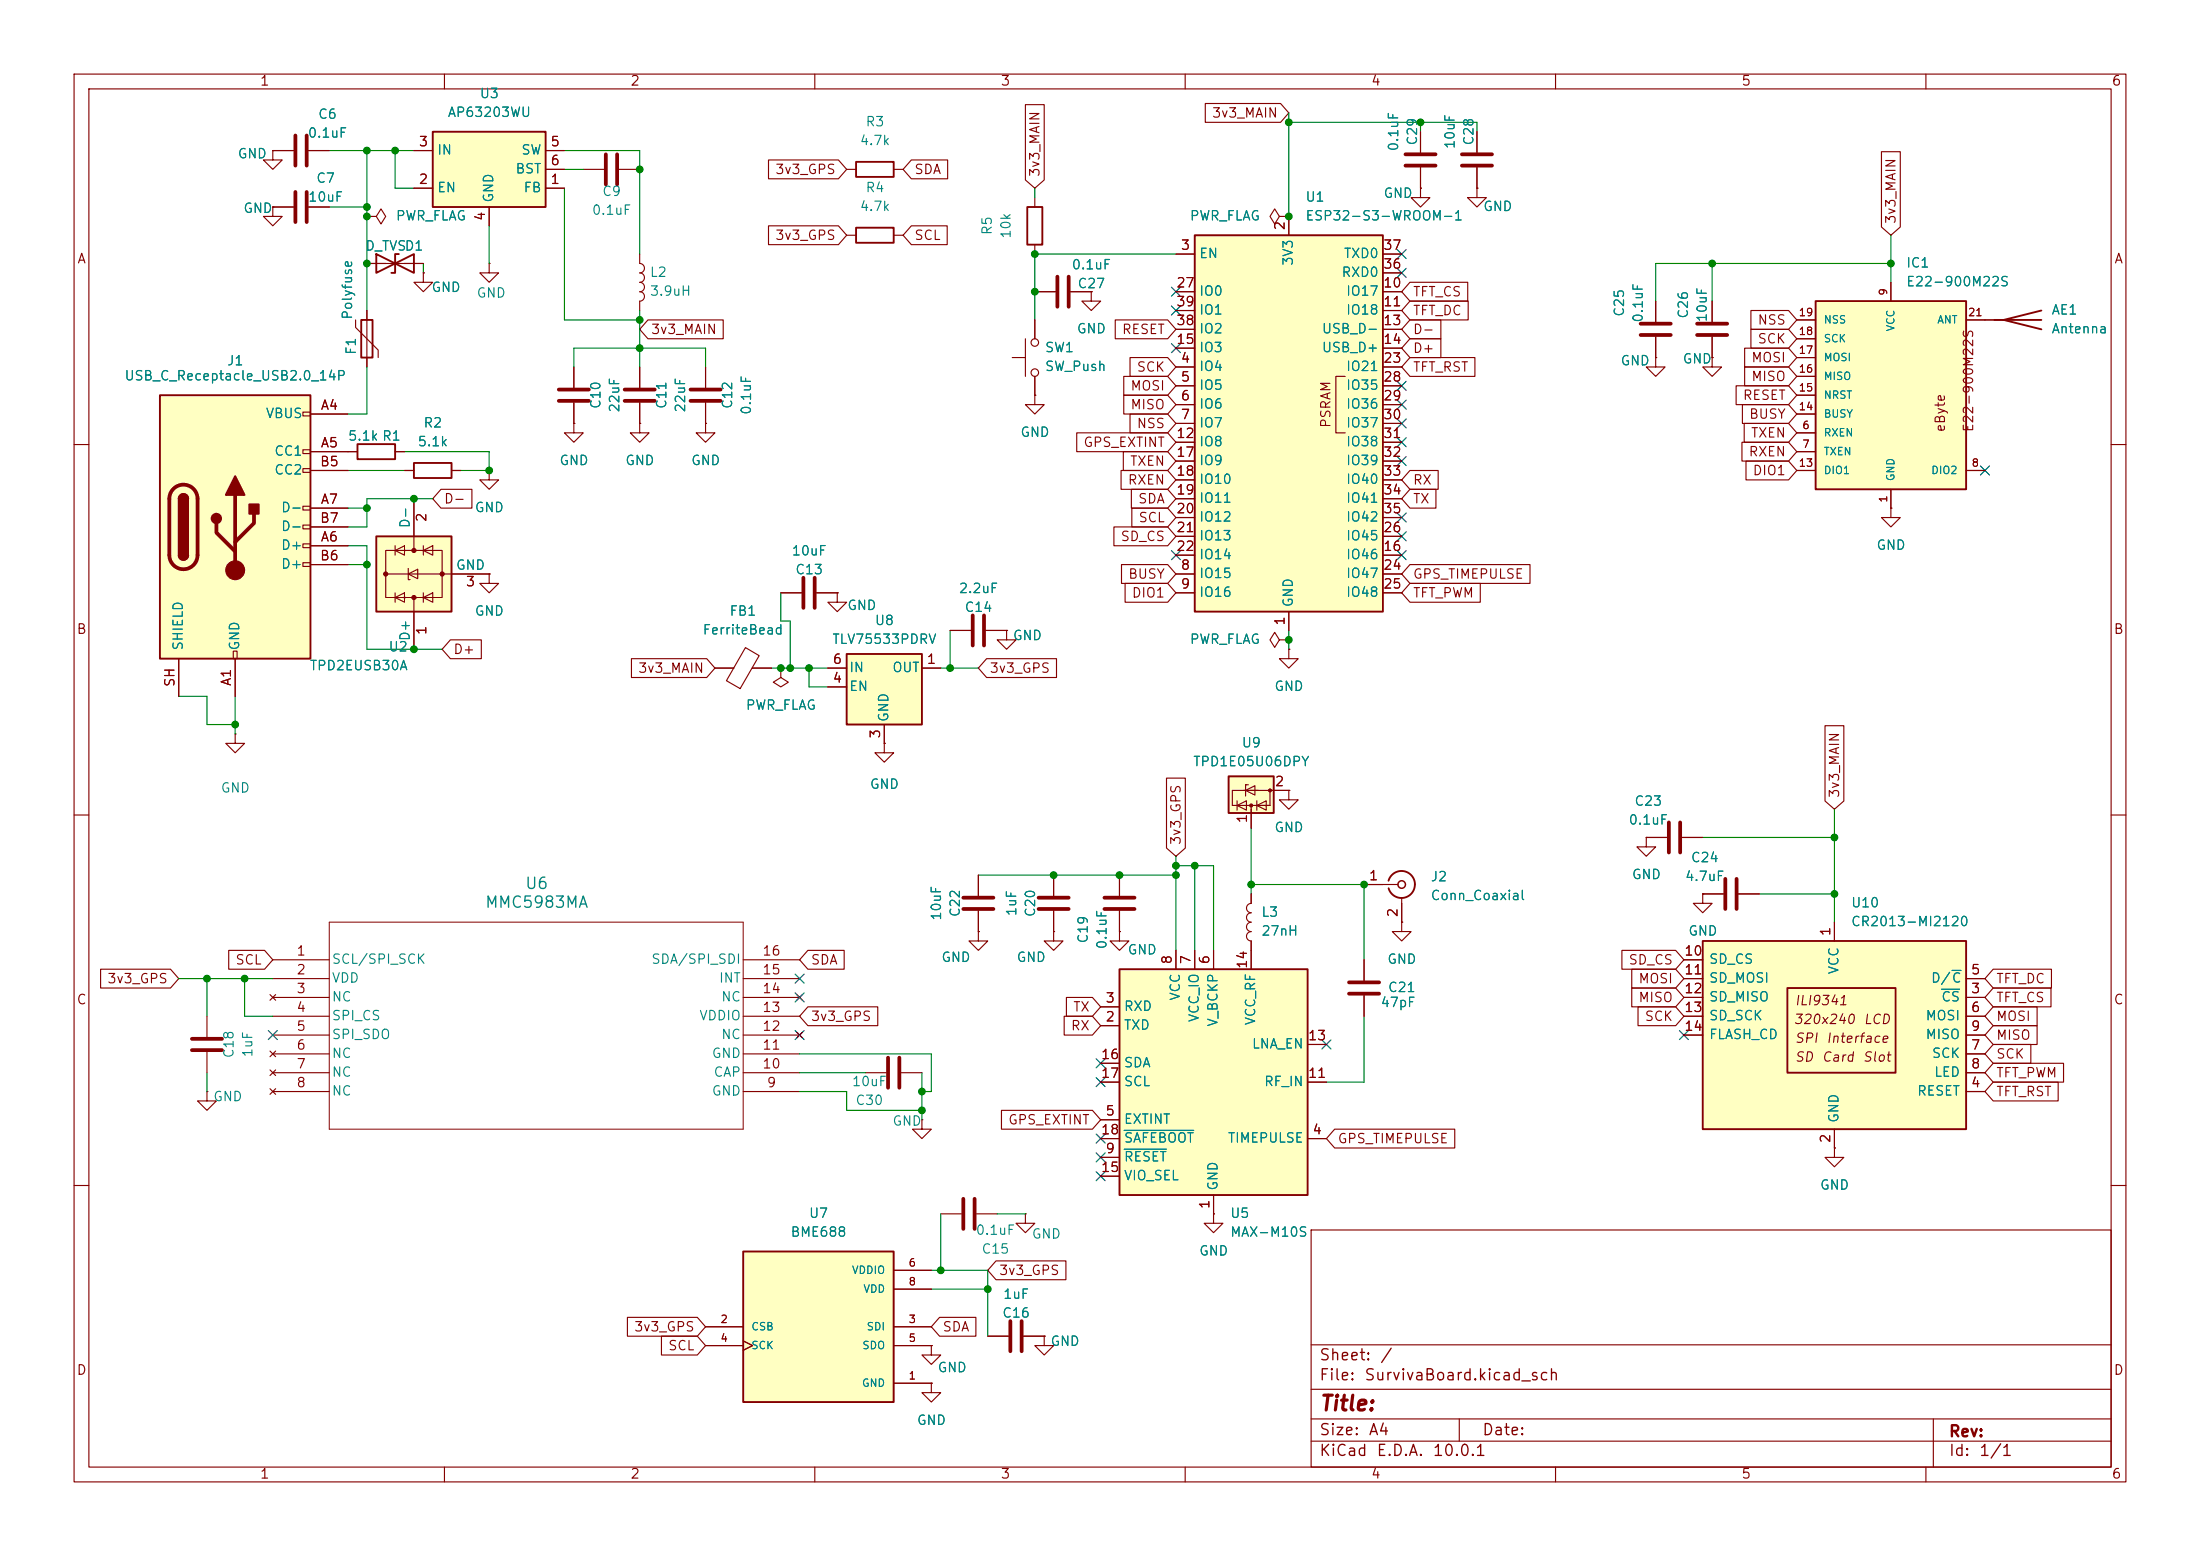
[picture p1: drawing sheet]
<svg xmlns="http://www.w3.org/2000/svg" width="297mm" height="210mm" viewBox="0 0 297 210" stroke-linecap="round" stroke-linejoin="round" font-family="sans-serif">
<g fill="none" stroke="#840000" stroke-width=".15">
<path d="M10 10h277v190h-277zM12 12h273v186h-273zM60 10v2M110 10v2M160 10v2M210 10v2M260 10v2M36.8 20.3v1.3h1.3l-1.3 1.3-1.2-1.3h1.2M36.8 20.3h.1M95.2 49.5v2.8M95.2 54.4v2.8M10 60h2"/>
<path d="M285 60h2M31.7 99.1v1.2h1.3l-1.3 1.3-1.2-1.3h1.2M31.7 99.1h.1M105.4 90.2v1.2l1 .7-1 .6-1-.6 1-.7M105.4 90.2h.1M10 110h2M285 110h2M27.9 137.2v2.8M142.2 125.7v1.3h1.3l-1.3 1.3-1.2-1.3h1.2M142.2 125.7h.1M27.9 147.3v1.3h1.3l-1.3 1.3-1.2-1.3h1.2M27.9 147.3h.1"/>
<path d="M27.9 142v2.8M10 160h2M138.4 163.8v1.3h1.3l-1.3 1.3-1.2-1.3h1.2M138.4 163.8h.1M177 166h108v32h-108zM285 160h2M60 198v2M110 198v2M160 198v2M177 194.5h108M177 191.5h108M177 187.5h108"/>
<path d="M177 181.5h108M197 191.5v3M210 198v2M260 198v2M261 191.5v6.5"/>
</g>
<path d="M93.2 54.1h4.1M93.2 52.6h4.1M25.9 141.7h4.1M25.9 140.2h4.1" fill="none" stroke="#840000" stroke-width=".51"/>
<path d="M151.1 130.8h25.4v30.5h-25.4z" fill="#ffffc2"/>
<path d="M151.1 130.8h25.4v30.5h-25.4z" fill="none" stroke="#840000" stroke-width=".25"/>
<g fill="none" stroke="#840000" stroke-width=".15">
<path d="M151.1 118.1v2.8M174 106.7v1.3h1.3l-1.3 1.2-1.3-1.2h1.3M174 106.7h.1M148.6 138.4h2.5M148.6 135.9h2.5M151.1 125.7v1.3h1.3l-1.3 1.3-1.2-1.3h1.2M151.1 125.7h.1M151.1 122.9v2.8M158.7 128.3v2.5M161.3 128.3v2.5M163.8 128.3v2.5M168.9 128.3v2.5"/>
<path d="M148.6 153.7h2.5M148.6 151.1h2.5M148.6 156.2h2.5M148.6 146.1h2.5M148.6 158.8h2.5M148.6 143.5h2.5M176.5 153.7h2.6M176.5 146.1h2.6M176.5 141h2.6M163.8 163.8v1.3h1.3l-1.3 1.3-1.2-1.3h1.2M163.8 163.8h.1M163.8 161.3v2.5"/>
</g>
<path d="M151.8 155.1h5.7M151.8 152.6h9.3" fill="none" stroke="#008484" stroke-width=".15"/>
<path d="M149.1 122.7h4.1M149.1 121.2h4.1" fill="none" stroke="#840000" stroke-width=".51"/>
<path d="M165.9 104.8h6.1v4.9h-6.1z" fill="#ffffc2"/>
<path d="M269.2 43.2h6.4M275.6 41.9l-5.1 1.3 5.1 1.3M165.9 104.8h6.1v4.9h-6.1zM187.5 118.9a1.82 1.82 0 0 1 2-1.3 1.82 1.82 0 0 1 1.5 1.8M191 119.4a1.81 1.81 0 0 1-1.5 1.8 1.81 1.81 0 0 1-2-1.3" fill="none" stroke="#840000" stroke-width=".25"/>
<g fill="none" stroke="#840000" stroke-width=".15">
<path d="M268 43.2h2.5M167 108.7l1.3-.6v1.2zM167 108.1v1.2M168.1 105.9h.1M168.1 106.7l1.3-.7v1.3zM168.1 105.9v1.5M168.1 105.9h.4M168.9 108.7v3.1M169.7 108.7l1.2-.6v1.2zM169.7 108.1v1.2M171.4 106.7v2h-5v-2h7.6M184.1 119.4h4.6"/>
<path d="M168.9 125.7a.63 .63 0 0 0-.6 .7 .63 .63 0 0 0 .6 .6v1.3M168.9 121.9a.64 .64 0 0 0-.6 .7 .64 .64 0 0 0 .6 .6 .64 .64 0 0 0-.6 .6 .64 .64 0 0 0 .6 .7 .63 .63 0 0 0-.6 .6 .63 .63 0 0 0 .6 .6M168.9 120.7v1.2M184.1 129.5v2.8M184.1 134.4v2.8M189.2 124.5v1.2h1.3l-1.3 1.3-1.2-1.3h1.2M189.2 124.5h.1M189.2 121.2v3.3"/>
</g>
<g fill="#840000" stroke="#840000" stroke-width=".15">
<circle cx="168.9" cy="108.7" r=".2"/>
<circle cx="171.4" cy="106.7" r=".2"/>
</g>
<path d="M182.1 134.1h4.1M182.1 132.6h4.1" fill="none" stroke="#840000" stroke-width=".51"/>
<circle cx="189.2" cy="119.4" r=".51" fill="none" stroke="#840000" stroke-width=".2"/>
<path d="M245.1 40.6h20.3v25.4h-20.3z" fill="#ffffc2"/>
<path d="M245.1 40.6h20.3v25.4h-20.3z" fill="none" stroke="#840000" stroke-width=".25"/>
<g fill="none" stroke="#840000" stroke-width=".15">
<path d="M199.4 17.8v2.8M199.4 25.4v1.3h1.3l-1.3 1.2-1.3-1.2h1.3M199.4 25.4h.1M199.4 22.6v2.8M255.3 38.1v2.5M223.5 48.3v1.2h1.3l-1.3 1.3-1.3-1.3h1.3M223.5 48.3h.1M223.5 40.6v2.8M223.5 45.5v2.8M231.1 48.3v1.2h1.3l-1.3 1.3-1.2-1.3h1.2M231.1 48.3h.1M231.1 40.6v2.8"/>
<path d="M231.1 45.5v2.8M242.6 58.4h2.5M242.6 55.9h2.5M242.6 53.3h2.5M242.6 50.8h2.5M242.6 48.3h2.5M242.6 45.7h2.5M242.6 43.2h2.5M265.4 43.2h2.6M242.6 61h2.5M242.6 63.5h2.5M255.3 66v2.6"/>
<path d="M265.4 63.5h2.6M36.4 134.2l.8 .8M36.8 129.5h7.6M36.8 132.1h7.6M36.8 134.6h7.6M36.8 137.2h7.6M36.8 139.7h7.6M37.2 134.2l-.8 .8M100.3 129.5h7.6M100.3 132.1h7.6M100.3 134.6h7.6M100.3 137.2h7.6"/>
<path d="M100.3 139.7h7.6M107.6 139.3l.7 .8M107.6 134.2l.7 .8M108.3 139.3l-.7 .8M108.3 134.2l-.7 .8M36.4 141.9l.8 .7M36.4 144.4l.8 .8M36.4 146.9l.8 .8M36.8 142.2h7.6M36.8 144.8h7.6M36.8 147.3h7.6M37.2 141.9l-.8 .7"/>
<path d="M37.2 144.4l-.8 .8M37.2 146.9l-.8 .8M100.3 142.2h7.6M100.3 144.8h7.6M100.3 147.3h7.6"/>
</g>
<path d="M197.4 20.8h4M197.4 22.4h4M221.5 45.2h4.1M221.5 43.7h4.1M229.1 45.2h4.1M229.1 43.7h4.1" fill="none" stroke="#840000" stroke-width=".51"/>
<path d="M44.4 124.5h55.9v27.9h-55.9z" fill="none" stroke="#840000" stroke-width=".14"/>
<path d="M229.9 127h35.5v25.4h-35.5z" fill="#ffffc2"/>
<path d="M229.9 127h35.5v25.4h-35.5zM241.3 133.4h14.6v11.4h-14.6z" fill="none" stroke="#840000" stroke-width=".25"/>
<g fill="none" stroke="#840000" stroke-width=".15">
<path d="M191.8 17.8v2.8M139.7 39.4h2.8M144.5 39.4h2.8M147.3 39.4v1.2h1.3l-1.3 1.3-1.3-1.3h1.3M147.3 39.4h.1M191.8 25.4v1.3h1.2l-1.2 1.2-1.3-1.2h1.3M191.8 25.4h.1M191.8 22.6v2.8M136.7 48.3h1.7M138.4 45.7v5.1M139.7 53.3v1.3h1.3l-1.3 1.3-1.3-1.3h1.3M139.7 53.3h.1"/>
<path d="M139.7 43.2v2.5M139.7 50.8v2.5M255.3 68.6v1.3h1.2l-1.2 1.2-1.3-1.2h1.3M255.3 68.6h.1M96.5 90.2h2.6M100.6 87.4l1.9 1.1-2.6 4.4-1.8-1zM101.5 90.2h2.6M172.7 86.4l-.6-1.1-.7 1.1 .7 1 .6-1h1.3M174 87.6v1.3h1.3l-1.3 1.3-1.3-1.3h1.3M174 87.6h.1M174 86.4h.1M222.2 113v1.3h1.3l-1.3 1.3-1.2-1.3h1.2"/>
<path d="M222.2 113h.1M222.2 113h2.8M227.1 113h2.8M227.3 134.6h2.6M227.3 132.1h2.6M227.3 137.2h2.6M227.3 139.7h2.6M227.3 129.5h2.6M229.9 120.7v1.2h1.2l-1.2 1.3-1.3-1.3h1.3M229.9 120.7h.1M229.9 120.7h2.8M234.7 120.7h2.8"/>
<path d="M247.6 124.5v2.5M265.4 134.6h2.6M265.4 132.1h2.6M265.4 137.2h2.6M265.4 139.7h2.6M116.8 144.8h2.8M121.7 144.8h2.8M124.5 151.1v1.3h1.2l-1.2 1.3-1.3-1.3h1.3M124.5 151.1h.1M247.6 154.9v1.3h1.3l-1.3 1.3-1.2-1.3h1.2M247.6 154.9h.1M247.6 152.4v2.5"/>
<path d="M265.4 147.3h2.6M265.4 142.2h2.6M265.4 144.8h2.6M127 163.8h2.8M131.8 163.8h2.8M133.3 180.3h2.8M138.2 180.3h2.8M141 180.3v1.3h1.2l-1.2 1.3-1.3-1.3h1.3M141 180.3h.1"/>
<circle cx="139.7" cy="50.3" r=".51"/>
<circle cx="139.7" cy="46.2" r=".51"/>
</g>
<path d="M262.1 133.5h2.4M263.5 131h1.2" fill="none" stroke="#008484" stroke-width=".15"/>
<g fill="none" stroke="#840000" stroke-width=".51">
<path d="M142.7 37.3v4.1M144.3 37.3v4.1M189.7 20.8h4.1M189.7 22.4h4.1M225.3 111v4.1M226.8 111v4.1M232.9 118.6v4.1M234.4 118.6v4.1M119.9 142.7v4.1M121.4 142.7v4.1M130 161.8v4.1M131.6 161.8v4.1"/>
<path d="M136.4 178.3v4.1M137.9 178.3v4.1"/>
</g>
<path d="M161.3 31.8h25.4v50.8h-25.4z" fill="#ffffc2"/>
<path d="M161.3 31.8h25.4v50.8h-25.4z" fill="none" stroke="#840000" stroke-width=".25"/>
<g fill="none" stroke="#840000" stroke-width=".15">
<path d="M66 35.6v1.2h1.3l-1.3 1.3-1.2-1.3h1.2M66 35.6h.1M158.7 34.3h2.6M158.7 39.4h2.6M172.7 29.2l-.6-1-.7 1 .7 1 .6-1h1.3M174 29.2h.1M174 29.2v2.6M186.7 34.3h2.5M186.7 39.4h2.5M186.7 36.8h2.5M158.7 49.5h2.6M158.7 52.1h2.6"/>
<path d="M158.7 54.6h2.6M158.7 57.2h2.6M158.7 41.9h2.6M158.7 59.7h2.6M158.7 44.5h2.6M158.7 47h2.6M181.6 50.8h-1.3v7.6h1.3M186.7 49.5h2.5M186.7 52.1h2.5M186.7 54.6h2.5M186.7 57.2h2.5M186.7 41.9h2.5"/>
<path d="M186.7 59.7h2.5M186.7 44.5h2.5M186.7 47h2.5M158.7 77.5h2.6M158.7 74.9h2.6M158.7 62.2h2.6M158.7 64.8h2.6M158.7 67.3h2.6M158.7 69.9h2.6M158.7 72.4h2.6M186.7 77.5h2.5M186.7 74.9h2.5"/>
<path d="M186.7 62.2h2.5M186.7 64.8h2.5M186.7 67.3h2.5M186.7 69.9h2.5M186.7 72.4h2.5M158.7 80h2.6M174 82.6v2.5M186.7 80h2.5M125.7 181.6v1.3h1.3l-1.3 1.3-1.2-1.3h1.2M125.7 181.6h.1M125.7 186.7v1.3h1.3l-1.3 1.2-1.2-1.2h1.2M125.7 186.7h.1"/>
</g>
<path d="M100.3 168.9h20.3v20.3h-20.3z" fill="#ffffc2"/>
<path d="M100.3 168.9h20.3v20.3h-20.3z" fill="none" stroke="#840000" stroke-width=".25"/>
<g fill="none" stroke="#840000" stroke-width=".15">
<path d="M36.8 27.9v1.3h1.3l-1.3 1.3-1.2-1.3h1.2M36.8 27.9h.1M36.8 27.9h2.8M36.8 20.3h2.8M41.7 27.9h2.7M41.7 20.3h2.7M49.5 29.2h1.3l.6-1 .7 1-.7 1-.6-1M49.5 29.2h.1M57.1 36.8v1.3h1.3l-1.3 1.3-1.2-1.3h1.2M57.1 36.8h.1M132.1 118.1v2.8M142.2 118.1v2.8"/>
<path d="M132.1 125.7v1.3h1.2l-1.2 1.3-1.3-1.3h1.3M132.1 125.7h.1M132.1 122.9v2.8M142.2 122.9v2.8M95.2 179.1h5.1M120.6 179.1h5.1M120.6 171.5h5.1M120.6 174h5.1M95.2 181.6h5.1M100.3 181l1.3 .6-1.3 .6M120.6 186.7h5.1M120.6 181.6h5.1"/>
</g>
<path d="M39.9 18.3v4.1M41.4 18.3v4.1M39.9 25.9v4.1M41.4 25.9v4.1M130 121.2h4.1M130 122.7h4.1M140.2 121.2h4.1M140.2 122.7h4.1" fill="none" stroke="#840000" stroke-width=".51"/>
<path d="M58.4 17.8h15.3v10.1h-15.3z" fill="#ffffc2"/>
<path d="M58.4 17.8h15.3v10.1h-15.3zM50.8 34.3v2.5l5.1-2.5v2.5zM53.8 34.3h-.5v2.5h-.5M48.8 43.2h1.5v5.1h-1.5z" fill="none" stroke="#840000" stroke-width=".25"/>
<path d="M49.5 35.6h7.6M55.9 25.4h2.5M55.9 20.3h2.5M66 27.9v2.6M73.7 25.4h2.5M73.7 20.3h2.5M73.7 22.9h2.5M48 43.2v1l3.1 3v1.1M49.5 41.9v7.6M66 63.5v1.3h1.3l-1.3 1.2-1.2-1.2h1.2M66 63.5h.1" fill="none" stroke="#840000" stroke-width=".15"/>
<path d="M50.8 72.4h10.2v10.2h-10.2z" fill="#ffffc2"/>
<path d="M48.3 59.9h5v2.1h-5zM50.8 72.4h10.2v10.2h-10.2z" fill="none" stroke="#840000" stroke-width=".25"/>
<g fill="none" stroke="#840000" stroke-width=".15">
<path d="M47 61h1.3M52.1 74.3h7.6v6.3h-7.6zM52.1 77.5h13.9M53.3 74.3l1.3-.6v1.2zM53.3 73.7v1.2M53.3 61h1.3M55.1 77.5l1.3-.7v1.3zM55.1 76.7v1.5h.3M55.9 67.3v7M57.1 74.3l1.3-.6v1.2zM57.1 73.7v1.2M66 77.5v1.2h1.3l-1.3 1.3-1.2-1.3h1.2"/>
<path d="M66 77.5h.1M53.3 80.6l1.3-.6v1.3zM53.3 80v1.3M55.9 80.6v7M57.1 80.6l1.3-.6v1.3zM57.1 80v1.3"/>
</g>
<g fill="#840000" stroke="#840000" stroke-width=".15">
<circle cx="55.9" cy="80.6" r=".28"/>
<circle cx="52.1" cy="77.5" r=".28"/>
<circle cx="59.7" cy="77.5" r=".28"/>
<circle cx="55.9" cy="74.3" r=".28"/>
</g>
<path d="M21.6 53.3h20.3v35.6h-20.3z" fill="#ffffc2"/>
<g fill="none" stroke="#840000" stroke-width=".15">
<path d="M40.9 55.6h1v.5h-1zM41.9 55.9h5.1M77.5 57.2v1.2h1.2l-1.2 1.3-1.3-1.3h1.3M77.5 57.2h.1M86.4 57.2v1.2h1.2l-1.2 1.3-1.3-1.3h1.3M86.4 57.2h.1M86.4 49.5v2.8M86.4 54.4v2.8M95.2 57.2v1.2h1.3l-1.3 1.3-1.2-1.3h1.2M95.2 57.2h.1M40.9 60.7h1v.5h-1zM40.9 63.2h1v.6h-1z"/>
<path d="M40.9 68.3h1v.5h-1zM40.9 70.9h1v.5h-1zM40.9 73.4h1v.5h-1zM40.9 75.9h1v.6h-1zM41.9 61h5.1M41.9 73.7h5.1M41.9 68.6h5.1M41.9 63.5h5.1M41.9 76.2h5.1M41.9 71.1h5.1M54.6 63.5h1.3M61 63.5h1.2"/>
<path d="M24.1 88.9v5.1M31.5 87.9h.5v1h-.5zM31.7 88.9v5.1M105.4 80h2.8M110.2 80h2.8M128.3 85.1h2.8M133.1 85.1h2.8M135.9 85.1v1.3h1.3l-1.3 1.2-1.3-1.2h1.3M135.9 85.1h.1M119.4 100.3v1.3h1.2l-1.2 1.3-1.3-1.3h1.3M119.4 100.3h.1"/>
</g>
<path d="M21.6 53.3h20.3v35.6h-20.3zM24.1 67.3a.64 .64 0 0 1 .7-.6 .64 .64 0 0 1 .6 .6M24.1 74.9a.64 .64 0 0 0 .7 .7 .64 .64 0 0 0 .6-.7M55.9 62.5h5.1v2h-5.1z" fill="none" stroke="#840000" stroke-width=".25"/>
<path d="M84.3 54.1h4.1M84.3 52.6h4.1M23.4 66a1.9 1.9 0 0 1 2.1-.4 1.9 1.9 0 0 1 1.2 1.7v7.6a1.91 1.91 0 0 1-1.9 1.9 1.91 1.91 0 0 1-1.9-1.9v-7.6a1.9 1.9 0 0 1 .5-1.3zM29.2 70.6v1.3l2.5 2.5M31.7 66.8v10.2M34.3 69.3v1.3l-2.6 2.6M108.5 78v4M110 78v4M131.3 83.1v4M132.8 83.1v4" fill="none" stroke="#840000" stroke-width=".51"/>
<g fill="#840000" stroke="#840000" stroke-width=".25">
<path d="M24.1 67.3h1.3v7.6h-1.3z"/>
<path d="M24.3 66.9a.64 .64 0 0 1 .7-.2 .64 .64 0 0 1 .4 .6h-1.3z"/>
<path d="M24.1 74.9h1.3a.64 .64 0 0 1-.6 .7 .64 .64 0 0 1-.7-.7z"/>
<path d="M31.7 64.3l1.3 2.5h-2.5z"/>
<path d="M33.7 68.1h1.2v1.2h-1.2z"/>
<circle cx="29.2" cy="70" r=".63"/>
</g>
<circle cx="31.7" cy="77" r="1.27" fill="#840000" stroke="#840000" stroke-width=".15"/>
<path d="M114.3 88.3h10.2v9.5h-10.2z" fill="#ffffc2"/>
<path d="M115.6 30.7h5v2.1h-5zM115.6 21.8h5v2.1h-5zM138.7 27.9h2v5.1h-2zM114.3 88.3h10.2v9.5h-10.2z" fill="none" stroke="#840000" stroke-width=".25"/>
<g fill="none" stroke="#840000" stroke-width=".15">
<path d="M138.4 14.1h2.6v10.2l-1.3 1.1-1.3-1.1zM162.7 14h10.2l1.1 1.2-1.1 1.3h-10.2zM191.8 17.8v2.8M199.4 17.8v2.8M36.8 20.3h.1M36.8 27.9h.1M36.8 20.3h2.8M36.8 27.9h2.8M41.7 20.3h2.7M41.7 27.9h2.7M49.5 29.2h.1M49.5 35.6h2.6"/>
<path d="M54.6 35.6h2.5M55.9 25.4h2.5M55.9 20.3h2.5M57.1 36.8h.1M66 27.9v2.6M73.7 22.9h2.5M73.7 25.4h2.5M73.7 20.3h2.5M78.7 22.9h2.8M83.6 22.9h2.8M86.4 34.3v1.3a.64 .64 0 0 1 .6 .6 .64 .64 0 0 1-.6 .6M86.4 36.8a.64 .64 0 0 1 .6 .7 .64 .64 0 0 1-.6 .6 .64 .64 0 0 1 .6 .6 .64 .64 0 0 1-.6 .7 .64 .64 0 0 1 .6 .6 .64 .64 0 0 1-.6 .6v1.3"/>
<path d="M103.8 21.6h9.4l1.1 1.3-1.1 1.2h-9.4zM103.8 30.5h9.4l1.1 1.3-1.1 1.2h-9.4zM114.3 31.8h1.3M114.3 22.9h1.3M120.6 31.8h1.3M120.6 22.9h1.3M123 21.6h4.9v2.5h-4.9l-1.1-1.2zM123 30.5h4.9v2.5h-4.9l-1.1-1.2zM139.7 26.7v1.2M139.7 33v1.3M139.7 39.4h2.8M144.5 39.4h2.8"/>
<path d="M147.3 39.4h.1M158.7 34.3h2.6M158.7 39.4h2.6M174 29.2h.1M174 29.2v2.6M186.7 34.3h2.5M186.7 39.4h2.5M186.7 36.8h2.5M190.3 38.1h7.8v2.5h-7.8l-1.1-1.2zM191.8 25.4h.1M191.8 22.6v2.8M199.4 25.4h.1"/>
<path d="M199.4 22.6v2.8M254 20.5h2.5v10.1l-1.2 1.2-1.3-1.2zM255.3 38.1v2.5M41.9 55.9h5.1M49.5 41.9v1.3M49.5 48.3v1.2M77.5 57.2h.1M77.5 49.5v2.8M77.5 54.4v2.8M86.4 57.2h.1M86.4 49.5v2.8M86.4 54.4v2.8"/>
<path d="M87.5 43.2h10.1v2.5h-10.1l-1.1-1.2zM95.2 57.2h.1M95.2 49.5v2.8M95.2 54.4v2.8M139.7 53.3h.1M139.7 43.2v2.5M139.7 50.8v2.5M145.4 58.4h12.2l1.1 1.3-1.1 1.3h-12.2zM150.6 43.2h7l1.1 1.3-1.1 1.2h-7zM151.7 50.8h5.9l1.1 1.3-1.1 1.2h-5.9zM151.7 53.3h5.9l1.1 1.3-1.1 1.3h-5.9zM152.6 55.9h5l1.1 1.3-1.1 1.2h-5z"/>
<path d="M152.6 48.3h5l1.1 1.2-1.1 1.3h-5zM158.7 49.5h2.6M158.7 52.1h2.6M158.7 54.6h2.6M158.7 57.2h2.6M158.7 41.9h2.6M158.7 59.7h2.6M158.7 44.5h2.6M158.7 47h2.6M186.7 49.5h2.5M186.7 52.1h2.5M186.7 54.6h2.5"/>
<path d="M186.7 57.2h2.5M186.7 41.9h2.5M186.7 59.7h2.5M186.7 44.5h2.5M186.7 47h2.5M190.3 40.6h7.9v2.6h-7.9l-1.1-1.3zM190.3 45.7h4.2v2.6h-4.2l-1.1-1.3zM190.3 43.2h4.2v2.5h-4.2l-1.1-1.2zM190.3 48.3h8.8v2.5h-8.8l-1.1-1.3zM223.5 48.3h.1M223.5 40.6v2.8M223.5 45.5v2.8"/>
<path d="M231.1 48.3h.1M231.1 40.6v2.8M231.1 45.5v2.8M234.4 52.1h7.1l1.1 1.2-1.1 1.3h-7.1zM235.2 59.7h6.3l1.1 1.3-1.1 1.2h-6.3zM235.2 54.6h6.3l1.1 1.3-1.1 1.3h-6.3zM235.5 57.1h6l1.1 1.3-1.1 1.3h-6zM235.5 49.5h6l1.1 1.3-1.1 1.3h-6zM235.5 47h6l1.1 1.3-1.1 1.2h-6zM236.4 44.4h5.1l1.1 1.3-1.1 1.3h-5.1zM236.4 41.9h5.1l1.1 1.3-1.1 1.3h-5.1zM242.6 55.9h2.5"/>
<path d="M242.6 58.4h2.5M242.6 53.3h2.5M242.6 50.8h2.5M242.6 48.3h2.5M242.6 45.7h2.5M242.6 43.2h2.5M265.4 43.2h5.1M41.9 63.5h5.1M41.9 61h6.4M41.9 73.7h5.1M41.9 68.6h5.1M41.9 76.2h5.1"/>
<path d="M41.9 71.1h5.1M53.3 61h1.3M54.6 63.5h1.3M55.9 67.3v5.1M59.5 66h4.2v2.6h-4.2l-1.1-1.3zM61 63.5h1.2M61 77.5h5M66 77.5h.1M66 63.5h.1M150.4 71.1h7.2l1.1 1.3-1.1 1.3h-7.2zM151.3 63.5h6.3l1.1 1.3-1.1 1.2h-6.3zM151.4 76.2h6.2l1.1 1.3-1.1 1.2h-6.2z"/>
<path d="M151.6 61h6l1.1 1.2-1.1 1.3h-6zM151.9 78.7h5.7l1.1 1.3-1.1 1.3h-5.7zM152.7 66h4.9l1.1 1.3-1.1 1.3h-4.9zM152.8 68.6h4.8l1.1 1.3-1.1 1.2h-4.8zM158.7 77.5h2.6M158.7 74.9h2.6M158.7 62.2h2.6M158.7 64.8h2.6M158.7 67.3h2.6M158.7 69.9h2.6M158.7 72.4h2.6M186.7 77.5h2.5"/>
<path d="M186.7 74.9h2.5M186.7 62.2h2.5M186.7 64.8h2.5M186.7 67.3h2.5M186.7 69.9h2.5M186.7 72.4h2.5M190.3 78.7h9.5v2.6h-9.5l-1.1-1.3zM190.3 76.2h16.3v2.5h-16.3l-1.1-1.2zM190.3 66h3.6v2.6h-3.6l-1.1-1.3zM190.3 63.5h3.9v2.5h-3.9l-1.1-1.2zM235.7 62.2h5.8l1.1 1.3-1.1 1.3h-5.8zM242.6 63.5h2.5"/>
<path d="M242.6 61h2.5M255.3 68.6h.1M255.3 66v2.6M265.4 63.5h2.6M24.1 88.9v5.1M31.7 88.9v5.1M55.9 82.6v5M60.8 86.4h4.2v2.5h-4.2l-1.1-1.3zM85.2 88.9h10.2l1.1 1.3-1.1 1.2h-10.2zM96.5 90.2h2.6M101.6 90.2h2.5M105.4 90.2h.1"/>
<path d="M105.4 80h2.8M110.2 80h2.8M111.8 90.2h2.5M111.8 92.7h2.5M113 80v1.3h1.3l-1.3 1.3-1.2-1.3h1.2M113 80h.1M119.4 97.8v2.5M124.5 90.2h2.5M128.3 85.1h2.8M133.1 85.1h2.8M133.2 88.9h9.4v2.5h-9.4l-1.1-1.2zM135.9 85.1h.1"/>
<path d="M158.7 80h2.6M174 86.4h.1M174 87.6h.1M174 82.6v2.5M186.7 80h2.5M246.4 97.9h2.5v10.2l-1.3 1.1-1.2-1.1zM119.4 100.3h.1M132.1 118.1v2.8M142.2 118.1v2.8M151.1 118.1v2.8M157.5 105h2.5v9.5l-1.3 1.1-1.2-1.1zM168.9 109.2v2.6"/>
<path d="M171.4 106.7h2.6M174 106.7h.1M184.1 119.4h2.6M222.2 113h.1M222.2 113h2.8M227.1 113h2.8M13.6 130.8h9.4l1.1 1.3-1.1 1.3h-9.4zM30.9 128.3h4.8l1.1 1.2-1.1 1.3h-4.8zM109.1 135.9h9.4v2.5h-9.4l-1.2-1.2zM109.1 128.3h4.9v2.5h-4.9l-1.2-1.3zM132.1 125.7h.1M132.1 122.9v2.8"/>
<path d="M142.2 125.7h.1M142.2 122.9v2.8M143.7 137.2h3.8l1.1 1.2-1.1 1.3h-3.8zM144 134.6h3.5l1.1 1.3-1.1 1.3h-3.5zM148.6 138.4h2.5M148.6 135.9h2.5M151.1 125.7h.1M151.1 122.9v2.8M158.7 128.3v2.5M161.3 128.3v2.5M163.8 128.3v2.5M168.9 120.7v1.2"/>
<path d="M168.9 127v3.8M184.1 129.5v2.8M184.1 134.4v2.8M189.2 124.5h.1M189.2 121.9v2.6M219 128.3h7.2l1.1 1.2-1.1 1.3h-7.2zM220.3 130.8h5.9l1.1 1.3-1.1 1.3h-5.9zM220.3 133.3h5.9l1.1 1.3-1.1 1.3h-5.9zM221.1 135.9h5.1l1.1 1.3-1.1 1.2h-5.1zM227.3 134.6h2.6M227.3 132.1h2.6M227.3 137.2h2.6"/>
<path d="M227.3 139.7h2.6M227.3 129.5h2.6M229.9 120.7h.1M229.9 120.7h2.8M234.7 120.7h2.8M247.6 124.5v2.5M265.4 134.6h2.6M265.4 132.1h2.6M265.4 137.2h2.6M265.4 139.7h2.6M269.1 138.4h5.9v2.6h-5.9l-1.1-1.3zM269.1 135.9h5.9v2.5h-5.9l-1.1-1.2z"/>
<path d="M269.1 130.8h7.8v2.6h-7.8l-1.1-1.3zM269.1 133.3h7.8v2.6h-7.8l-1.1-1.3zM135.2 149.9h12.3l1.1 1.2-1.1 1.3h-12.3zM148.6 153.7h2.5M148.6 151.1h2.5M148.6 156.2h2.5M148.6 146.1h2.5M148.6 158.8h2.5M148.6 143.5h2.5M176.5 153.7h2.6M176.5 146.1h2.6M176.5 141h2.6"/>
<path d="M180.2 152.4h16.2v2.5h-16.2l-1.1-1.2zM247.6 154.9h.1M247.6 152.4v2.5M265.4 147.3h2.6M265.4 142.2h2.6M265.4 144.8h2.6M269.1 141h5.1v2.5h-5.1l-1.1-1.3zM269.1 146h8.8v2.6h-8.8l-1.1-1.3zM269.1 143.5h9.5v2.6h-9.5l-1.1-1.3zM84.7 177.8h9.4l1.1 1.3-1.1 1.2h-9.4zM95.2 179.1h5.1M120.6 179.1h5.1"/>
<path d="M120.6 171.5h5.1M120.6 174h5.1M126.8 177.8h4.9v2.5h-4.9l-1.1-1.2zM134.5 170.2h9.4v2.5h-9.4l-1.2-1.2zM163.8 163.8h.1M163.8 161.3v2.5M89.3 180.3h4.8l1.1 1.3-1.1 1.3h-4.8zM95.2 181.6h5.1M100.3 181l1.3 .6-1.3 .6M120.6 186.7h5.1M120.6 181.6h5.1M125.7 181.6h.1"/>
<path d="M125.7 186.7h.1M133.3 180.3h2.8M138.2 180.3h2.8M141 180.3h.1"/>
</g>
<path d="M81.8 20.8v4.1M83.3 20.8v4.1M75.4 54.1h4.1M75.4 52.6h4.1" fill="none" stroke="#840000" stroke-width=".51"/>
<g fill="none" stroke="#008400" stroke-width=".15">
<path d="M174 15.2v14M174 16.5h25.4v1.3M191.8 16.5v1.3M44.4 20.3h11.5M44.4 27.9h5.1M49.5 20.3v21.6M53.3 20.3v5.1h2.6M57.1 35.6v1.2M66 30.5v5.1M76.2 25.4v17.8h10.2M76.2 22.9h2.5M76.2 20.3h10.2v14"/>
<path d="M139.7 25.4v1.3M158.7 34.3h-19v8.9M231.1 35.6v5M255.3 35.6h-31.8v5M255.3 31.8v6.3M49.5 49.5v6.4h-2.5M77.5 49.5v-2.5h17.7v2.5M86.4 41.9v7.6M47 73.7h2.5v13.9h10.2M47 63.5h7.6M47 76.2h2.5M47 68.6h2.5"/>
<path d="M54.6 61h11.4v2.5h-3.8M58.4 67.3h-8.9v3.8h-2.5M24.1 94h3.8v3.8h3.8M31.7 94v5.1M104.1 90.2h7.7M105.4 80v3.8h1.3v6.4M109.2 90.2v2.5h2.6M127 90.2h5.1M128.3 85.1v5.1M174 85.1v2.5M132.1 118.1h26.6M158.7 115.6v12.7"/>
<path d="M158.7 116.8h5.1v11.5M161.3 116.8v11.5M168.9 111.8v8.9M168.9 119.4h15.2v10.1M229.9 113h17.7M247.6 109.2v15.3M24.1 132.1h12.7M27.9 132.1v5.1M33 132.1v5.1h3.8M184.1 137.2v8.9h-5M237.5 120.7h10.1M27.9 144.8v2.5"/>
<path d="M107.9 147.3h6.4v2.6h10.2M107.9 142.2h17.8v5.1h-1.2M107.9 144.8h8.9M124.5 144.8v6.3M125.7 171.5h7.6v8.8M125.7 174h7.6M127 163.8v7.7M134.6 163.8h3.8"/>
</g>
<g fill="none" stroke="#000084" stroke-width=".15">
<path d="M158.1 38.8l1.3 1.2M159.4 38.8l-1.3 1.2M188.6 33.7l1.2 1.2M188.6 36.2l1.2 1.2M189.8 33.7l-1.2 1.2M189.8 36.2l-1.2 1.2M158.1 41.3l1.3 1.2M158.1 46.4l1.3 1.2M159.4 41.3l-1.3 1.2M159.4 46.4l-1.3 1.2M188.6 51.5l1.2 1.2M188.6 54l1.2 1.2"/>
<path d="M188.6 59.1l1.2 1.2M188.6 56.5l1.2 1.3M189.8 51.5l-1.2 1.2M189.8 54l-1.2 1.2M189.8 59.1l-1.2 1.2M189.8 56.5l-1.2 1.3M158.1 74.3l1.3 1.2M159.4 74.3l-1.3 1.2M188.6 71.8l1.2 1.2M188.6 69.2l1.2 1.3M188.6 61.6l1.2 1.2M188.6 74.3l1.2 1.2"/>
<path d="M189.8 71.8l-1.2 1.2M189.8 69.2l-1.2 1.3M189.8 61.6l-1.2 1.2M189.8 74.3l-1.2 1.2M267.4 62.9l1.2 1.2M268.6 62.9l-1.2 1.2M36.2 139.1l1.2 1.2M37.4 139.1l-1.2 1.2M107.3 139.1l1.3 1.2M107.3 134l1.3 1.2M107.3 131.5l1.3 1.2M108.6 139.1l-1.3 1.2"/>
<path d="M108.6 134l-1.3 1.2M108.6 131.5l-1.3 1.2M226.7 139.1l1.2 1.2M227.9 139.1l-1.2 1.2M148 153.1l1.2 1.2M148 145.4l1.2 1.3M148 142.9l1.2 1.2M148 155.6l1.2 1.2M148 158.1l1.2 1.3M149.2 153.1l-1.2 1.2M149.2 145.4l-1.2 1.3M149.2 142.9l-1.2 1.2"/>
<path d="M149.2 155.6l-1.2 1.2M149.2 158.1l-1.2 1.3M178.5 140.4l1.2 1.2M179.7 140.4l-1.2 1.2"/>
</g>
<path d="M262.1 133.5h2.4M263.5 131h1.2M151.8 155.1h5.7M151.8 152.6h9.3" fill="none" stroke="#008484" stroke-width=".15"/>
<g fill="#008400" stroke="#008400" stroke-width=".14">
<circle cx="55.9" cy="87.6" r=".46"/>
<circle cx="31.7" cy="97.8" r=".46"/>
<circle cx="106.7" cy="90.2" r=".46"/>
<circle cx="33" cy="132.1" r=".46"/>
<circle cx="27.9" cy="132.1" r=".46"/>
<circle cx="105.4" cy="90.2" r=".46"/>
<circle cx="124.5" cy="149.9" r=".46"/>
<circle cx="133.3" cy="174" r=".46"/>
<circle cx="124.5" cy="147.3" r=".46"/>
<circle cx="127" cy="171.5" r=".46"/>
<circle cx="128.3" cy="90.2" r=".46"/>
<circle cx="109.2" cy="90.2" r=".46"/>
<circle cx="86.4" cy="22.9" r=".46"/>
<circle cx="86.4" cy="47" r=".46"/>
<circle cx="86.4" cy="43.2" r=".46"/>
<circle cx="55.9" cy="67.3" r=".46"/>
<circle cx="49.5" cy="68.6" r=".46"/>
<circle cx="49.5" cy="76.2" r=".46"/>
<circle cx="66" cy="63.5" r=".46"/>
<circle cx="49.5" cy="35.6" r=".46"/>
<circle cx="49.5" cy="27.9" r=".46"/>
<circle cx="49.5" cy="29.2" r=".46"/>
<circle cx="53.3" cy="20.3" r=".46"/>
<circle cx="49.5" cy="20.3" r=".46"/>
<circle cx="174" cy="16.5" r=".46"/>
<circle cx="174" cy="29.2" r=".46"/>
<circle cx="139.7" cy="39.4" r=".46"/>
<circle cx="139.7" cy="34.3" r=".46"/>
<circle cx="174" cy="86.4" r=".46"/>
<circle cx="247.6" cy="113" r=".46"/>
<circle cx="247.6" cy="120.7" r=".46"/>
<circle cx="191.8" cy="16.5" r=".46"/>
<circle cx="255.3" cy="35.6" r=".46"/>
<circle cx="231.1" cy="35.6" r=".46"/>
<circle cx="161.3" cy="116.8" r=".46"/>
<circle cx="168.9" cy="119.4" r=".46"/>
<circle cx="158.7" cy="116.8" r=".46"/>
<circle cx="158.7" cy="118.1" r=".46"/>
<circle cx="184.1" cy="119.4" r=".46"/>
<circle cx="151.1" cy="118.1" r=".46"/>
<circle cx="142.2" cy="118.1" r=".46"/>
</g>
<text font-size="2" fill="#840000" x="178" y="190.9">Title:</text>
<g font-size="1.5" fill="#008484">
<text x="65.4" y="122.9">MMC5983MA</text>
<text x="70.8" y="120.4">U6</text>
</g>
<g font-size="1.5" fill="#840000">
<text x="178" y="184">Sheet:</text>
<text x="186.2" y="184">/</text>
<text x="178" y="186.7">File:</text>
<text x="184.1" y="186.7">SurvivaBoard.kicad_sch</text>
<text x="178" y="196.9">KiCad</text>
<text x="178" y="194.1">Size:</text>
<text x="184.7" y="194.1">A4</text>
<text x="185.7" y="196.9">E.D.A.</text>
<text x="193.3" y="196.9">10.0.1</text>
<text x="200" y="194.1">Date:</text>
<text x="263" y="194.3">Rev:</text>
<text x="263" y="196.9">Id:</text>
<text x="267.1" y="196.9">1/1</text>
</g>
<g font-size="1.3" fill="#840000">
<text x="35" y="11.9">1</text>
<text x="85" y="11.9">2</text>
<text x="135" y="11.9">3</text>
<text x="185" y="11.9">4</text>
<text x="235" y="11.9">5</text>
<text x="285" y="11.9">6</text>
<text x="163.5" y="16.2">3v3_MAIN</text>
<text x="56.4" y="20.1">3</text>
<text x="74.2" y="20.1">5</text>
<text x="74.2" y="22.6">6</text>
<text x="104.6" y="23.8">3v3_GPS</text>
<text x="123.3" y="23.8">SDA</text>
<text x="140.7" y="24" transform="rotate(-90 140.7 24)">3v3_MAIN</text>
<text x="56.4" y="25.1">2</text>
<text x="65.8" y="29.9" transform="rotate(-90 65.8 29.9)">4</text>
<text x="74.2" y="25.1">1</text>
<text x="10.3" y="35.9">A</text>
<text x="104.6" y="32.7">3v3_GPS</text>
<text x="123.3" y="32.7">SCL</text>
<text x="159.3" y="34">3</text>
<text x="173.7" y="31.2" transform="rotate(-90 173.7 31.2)">2</text>
<text x="186.6" y="34">37</text>
<text x="256.2" y="30.3" transform="rotate(-90 256.2 30.3)">3v3_MAIN</text>
<text x="285.3" y="35.9">A</text>
<text x="158.7" y="39.1">27</text>
<text x="158.7" y="41.7">39</text>
<text x="186.6" y="39.1">10</text>
<text x="186.6" y="41.7">11</text>
<text x="186.6" y="36.6">36</text>
<text x="190.7" y="40.3">TFT_CS</text>
<text x="87.8" y="45.4">3v3_MAIN</text>
<text x="151.4" y="45.4">RESET</text>
<text x="158.7" y="46.7">15</text>
<text x="158.7" y="44.2">38</text>
<text x="186.6" y="44.2">13</text>
<text x="186.6" y="46.7">14</text>
<text x="190.7" y="42.9">TFT_DC</text>
<text x="190.7" y="47.9">D+</text>
<text x="190.7" y="45.4">D-</text>
<text x="237.2" y="46.7">SCK</text>
<text x="237.2" y="44.1">NSS</text>
<text x="152.5" y="53">MOSI</text>
<text x="153.4" y="50.5">SCK</text>
<text x="159.3" y="49.3">4</text>
<text x="159.3" y="51.8">5</text>
<text x="186.6" y="49.3">23</text>
<text x="186.6" y="51.8">28</text>
<text x="190.7" y="50.5">TFT_RST</text>
<text x="236.3" y="51.8">MISO</text>
<text x="236.3" y="49.2">MOSI</text>
<text x="43.2" y="55.6">A4</text>
<text x="152.5" y="55.6">MISO</text>
<text x="153.4" y="58.1">NSS</text>
<text x="158.7" y="59.4">12</text>
<text x="159.3" y="54.4">6</text>
<text x="159.3" y="56.9">7</text>
<text x="179.9" y="57.9" transform="rotate(-90 179.9 57.9)">PSRAM</text>
<text x="186.6" y="54.4">29</text>
<text x="186.6" y="56.9">30</text>
<text x="186.6" y="59.4">31</text>
<text x="235.2" y="54.3">RESET</text>
<text x="236" y="56.8">BUSY</text>
<text x="236.3" y="59.4">TXEN</text>
<text x="262.9" y="58.4" transform="rotate(-90 262.9 58.4)">eByte</text>
<text x="266.7" y="58.4" transform="rotate(-90 266.7 58.4)">E22-900M22S</text>
<text x="43.1" y="63.2">B5</text>
<text x="43.2" y="60.7">A5</text>
<text x="146.2" y="60.6">GPS_EXTINT</text>
<text x="152.2" y="65.7">RXEN</text>
<text x="152.5" y="63.2">TXEN</text>
<text x="158.7" y="62">17</text>
<text x="158.7" y="64.5">18</text>
<text x="186.6" y="62">32</text>
<text x="186.6" y="64.5">33</text>
<text x="190.7" y="65.7">RX</text>
<text x="236" y="61.9">RXEN</text>
<text x="236.5" y="64.5">DIO1</text>
<text x="43.1" y="70.9">B7</text>
<text x="43.2" y="68.3">A7</text>
<text x="57.9" y="70.6" transform="rotate(-90 57.9 70.6)">2</text>
<text x="59.8" y="68.3">D-</text>
<text x="153.5" y="68.3">SDA</text>
<text x="153.6" y="70.8">SCL</text>
<text x="158.7" y="67.1">19</text>
<text x="158.7" y="69.6">20</text>
<text x="186.6" y="67.1">34</text>
<text x="186.6" y="69.6">35</text>
<text x="190.7" y="68.3">TX</text>
<text x="43.1" y="75.9">B6</text>
<text x="43.2" y="73.4">A6</text>
<text x="151.2" y="73.3">SD_CS</text>
<text x="158.7" y="72.1">21</text>
<text x="158.7" y="74.7">22</text>
<text x="159.3" y="77.2">8</text>
<text x="186.6" y="74.7">16</text>
<text x="186.6" y="77.2">24</text>
<text x="186.6" y="72.1">26</text>
<text x="62.8" y="79.5">3</text>
<text x="152.2" y="78.4">BUSY</text>
<text x="152.7" y="81">DIO1</text>
<text x="159.3" y="79.8">9</text>
<text x="186.6" y="79.8">25</text>
<text x="190.7" y="81">TFT_PWM</text>
<text x="190.7" y="78.4">GPS_TIMEPULSE</text>
<text x="10.3" y="85.9">B</text>
<text x="57.9" y="85.8" transform="rotate(-90 57.9 85.8)">1</text>
<text x="61.1" y="88.6">D+</text>
<text x="112.3" y="89.9">6</text>
<text x="125" y="89.9">1</text>
<text x="173.7" y="84.5" transform="rotate(-90 173.7 84.5)">1</text>
<text x="285.3" y="85.9">B</text>
<text x="23.9" y="92.8" transform="rotate(-90 23.9 92.8)">SH</text>
<text x="31.5" y="92.7" transform="rotate(-90 31.5 92.7)">A1</text>
<text x="86.1" y="91.1">3v3_MAIN</text>
<text x="112.3" y="92.5">4</text>
<text x="133.5" y="91.1">3v3_GPS</text>
<text x="119.1" y="99.8" transform="rotate(-90 119.1 99.8)">3</text>
<text x="172" y="106.4">2</text>
<text x="248.6" y="107.8" transform="rotate(-90 248.6 107.8)">3v3_MAIN</text>
<text x="168.7" y="111.2" transform="rotate(-90 168.7 111.2)">1</text>
<text x="159.7" y="114.1" transform="rotate(-90 159.7 114.1)">3v3_GPS</text>
<text x="184.7" y="119.1">1</text>
<text x="189" y="123.9" transform="rotate(-90 189 123.9)">2</text>
<text x="31.7" y="130.5">SCL</text>
<text x="39.9" y="129.3">1</text>
<text x="39.9" y="131.8">2</text>
<text x="102.8" y="131.8">15</text>
<text x="102.8" y="129.3">16</text>
<text x="109.4" y="130.5">SDA</text>
<text x="158.5" y="130.2" transform="rotate(-90 158.5 130.2)">8</text>
<text x="161" y="130.2" transform="rotate(-90 161 130.2)">7</text>
<text x="163.6" y="130.2" transform="rotate(-90 163.6 130.2)">6</text>
<text x="168.7" y="130.9" transform="rotate(-90 168.7 130.9)">14</text>
<text x="219.8" y="130.5">SD_CS</text>
<text x="227.3" y="129.3">10</text>
<text x="227.3" y="131.8">11</text>
<text x="247.4" y="126.4" transform="rotate(-90 247.4 126.4)">1</text>
<text x="266" y="131.8">5</text>
<text x="10.3" y="135.9">C</text>
<text x="14.4" y="133">3v3_GPS</text>
<text x="39.9" y="134.4">3</text>
<text x="39.9" y="136.9">4</text>
<text x="102.8" y="136.9">13</text>
<text x="102.8" y="134.4">14</text>
<text x="144.8" y="136.8">TX</text>
<text x="149.2" y="135.6">3</text>
<text x="221.1" y="133">MOSI</text>
<text x="221.1" y="135.6">MISO</text>
<text x="227.3" y="134.4">12</text>
<text x="227.3" y="136.9">13</text>
<text x="242.2" y="136">ILI9341</text>
<text x="266" y="134.4">3</text>
<text x="266" y="136.9">6</text>
<text x="269.4" y="133">TFT_DC</text>
<text x="269.4" y="135.6">TFT_CS</text>
<text x="285.3" y="135.9">C</text>
<text x="39.9" y="139.4">5</text>
<text x="39.9" y="142">6</text>
<text x="102.8" y="142">11</text>
<text x="102.8" y="139.4">12</text>
<text x="109.4" y="138.1">3v3_GPS</text>
<text x="144.5" y="139.4">RX</text>
<text x="148.5" y="143.3">16</text>
<text x="149.2" y="138.2">2</text>
<text x="176.5" y="140.7">13</text>
<text x="221.9" y="138.1">SCK</text>
<text x="227.3" y="139.4">14</text>
<text x="242" y="138.5">320x240</text>
<text x="242.2" y="141.1">SPI</text>
<text x="242.2" y="143.6">SD</text>
<text x="245.8" y="143.6">Card</text>
<text x="246.4" y="141.1">Interface</text>
<text x="251.4" y="143.6">Slot</text>
<text x="251.5" y="138.5">LCD</text>
<text x="266" y="142">7</text>
<text x="266" y="139.4">9</text>
<text x="269.4" y="143.2">SCK</text>
<text x="269.4" y="140.7">MISO</text>
<text x="269.4" y="138.1">MOSI</text>
<text x="39.9" y="144.5">7</text>
<text x="39.9" y="147.1">8</text>
<text x="102.8" y="144.5">10</text>
<text x="103.4" y="147.1">9</text>
<text x="148.5" y="145.8">17</text>
<text x="176.5" y="145.8">11</text>
<text x="266" y="147.1">4</text>
<text x="266" y="144.5">8</text>
<text x="269.4" y="148.3">TFT_RST</text>
<text x="269.4" y="145.7">TFT_PWM</text>
<text x="136" y="152.1">GPS_EXTINT</text>
<text x="148.5" y="153.4">18</text>
<text x="149.2" y="150.9">5</text>
<text x="149.2" y="156">9</text>
<text x="177.1" y="153.4">4</text>
<text x="180.5" y="154.6">GPS_TIMEPULSE</text>
<text x="247.4" y="154.4" transform="rotate(-90 247.4 154.4)">2</text>
<text x="148.5" y="158.5">15</text>
<text x="163.6" y="163.3" transform="rotate(-90 163.6 163.3)">1</text>
<text x="134.8" y="172.4">3v3_GPS</text>
<text x="10.3" y="185.9">D</text>
<text x="85.5" y="180">3v3_GPS</text>
<text x="90.1" y="182.6">SCL</text>
<text x="127.2" y="180">SDA</text>
<text x="285.3" y="185.9">D</text>
<text x="35" y="199.9">1</text>
<text x="85" y="199.9">2</text>
<text x="135" y="199.9">3</text>
<text x="185" y="199.9">4</text>
<text x="235" y="199.9">5</text>
<text x="285" y="199.9">6</text>
</g>
<g font-size="1.3" fill="#008484">
<text x="42.9" y="16.4">C6</text>
<text x="60.3" y="16.1">AP63203WU</text>
<text x="64.7" y="13.6">U3</text>
<text x="116.8" y="17.4">R3</text>
<text x="32" y="21.7">GND</text>
<text x="41.5" y="18.9">0.1uF</text>
<text x="58.9" y="21.2">IN</text>
<text x="69.5" y="23.7">BST</text>
<text x="70.3" y="21.2">SW</text>
<text x="116" y="19.9">4.7k</text>
<text x="189.1" y="20.5" transform="rotate(-90 189.1 20.5)">0.1uF</text>
<text x="191.6" y="19.7" transform="rotate(-90 191.6 19.7)">C29</text>
<text x="196.7" y="20.2" transform="rotate(-90 196.7 20.2)">10uF</text>
<text x="199.2" y="19.7" transform="rotate(-90 199.2 19.7)">C28</text>
<text x="32.8" y="29.1">GND</text>
<text x="41.5" y="27.5">10uF</text>
<text x="42.6" y="25">C7</text>
<text x="58.9" y="26.3">EN</text>
<text x="66.9" y="27.4" transform="rotate(-90 66.9 27.4)">GND</text>
<text x="70.6" y="26.3">FB</text>
<text x="79.8" y="29.3">0.1uF</text>
<text x="81.2" y="26.8">C9</text>
<text x="116" y="28.8">4.7k</text>
<text x="116.8" y="26.3">R4</text>
<text x="176.1" y="27.5">U1</text>
<text x="186.7" y="27">GND</text>
<text x="200.1" y="28.8">GND</text>
<text x="49.2" y="34.1">D_TVSD1</text>
<text x="53.3" y="30.1">PWR_FLAG</text>
<text x="134.2" y="31.8" transform="rotate(-90 134.2 31.8)">R5</text>
<text x="136.8" y="32.3" transform="rotate(-90 136.8 32.3)">10k</text>
<text x="160.5" y="30.1">PWR_FLAG</text>
<text x="161.8" y="35.2">EN</text>
<text x="174.9" y="36" transform="rotate(-90 174.9 36)">3V3</text>
<text x="176.1" y="30.1">ESP32-S3-WROOM-1</text>
<text x="181.3" y="35.2">TXD0</text>
<text x="58.2" y="39.7">GND</text>
<text x="64.3" y="40.5">GND</text>
<text x="87.6" y="40.2">3.9uH</text>
<text x="87.6" y="37.7">L2</text>
<text x="144.6" y="36.7">0.1uF</text>
<text x="145.4" y="39.2">C27</text>
<text x="161.8" y="40.2">IO0</text>
<text x="181" y="37.7">RXD0</text>
<text x="181.6" y="40.2">IO17</text>
<text x="257.2" y="36.4">IC1</text>
<text x="257.2" y="39">E22-900M22S</text>
<text x="47.9" y="43.2" transform="rotate(-90 47.9 43.2)">Polyfuse</text>
<text x="48.4" y="48" transform="rotate(-90 48.4 48)">F1</text>
<text x="141" y="47.9">SW1</text>
<text x="145.3" y="45.3">GND</text>
<text x="161.8" y="47.9">IO3</text>
<text x="161.8" y="45.3">IO2</text>
<text x="161.8" y="42.8">IO1</text>
<text x="178.4" y="45.3">USB_D-</text>
<text x="178.4" y="47.9">USB_D+</text>
<text x="181.6" y="42.8">IO18</text>
<text x="219.6" y="42.8" transform="rotate(-90 219.6 42.8)">C25</text>
<text x="222.1" y="43.6" transform="rotate(-90 222.1 43.6)">0.1uF</text>
<text x="228.2" y="43.1" transform="rotate(-90 228.2 43.1)">C26</text>
<text x="230.7" y="43.6" transform="rotate(-90 230.7 43.6)">10uF</text>
<text x="276.9" y="42.8">AE1</text>
<text x="276.9" y="45.3">Antenna</text>
<text x="16.7" y="51.7">USB_C_Receptacle_USB2.0_14P</text>
<text x="30.6" y="49.6">J1</text>
<text x="141" y="50.4">SW_Push</text>
<text x="161.8" y="50.4">IO4</text>
<text x="161.8" y="52.9">IO5</text>
<text x="181.6" y="50.4">IO21</text>
<text x="181.6" y="52.9">IO35</text>
<text x="218.7" y="49.6">GND</text>
<text x="227.1" y="49.4">GND</text>
<text x="35.8" y="56.7">VBUS</text>
<text x="46.9" y="59.8">5.1k R1</text>
<text x="57.1" y="58">R2</text>
<text x="81.4" y="55.3" transform="rotate(-90 81.4 55.3)">C10</text>
<text x="83.9" y="55.8" transform="rotate(-90 83.9 55.8)">22uF</text>
<text x="90.3" y="55.3" transform="rotate(-90 90.3 55.3)">C11</text>
<text x="92.8" y="55.8" transform="rotate(-90 92.8 55.8)">22uF</text>
<text x="99.2" y="55.3" transform="rotate(-90 99.2 55.3)">C12</text>
<text x="101.7" y="56.1" transform="rotate(-90 101.7 56.1)">0.1uF</text>
<text x="137.7" y="59.3">GND</text>
<text x="161.8" y="55.5">IO6</text>
<text x="161.8" y="58">IO7</text>
<text x="181.6" y="55.5">IO36</text>
<text x="181.6" y="58">IO37</text>
<text x="36.9" y="61.8">CC1</text>
<text x="36.9" y="64.4">CC2</text>
<text x="56.3" y="60.6">5.1k</text>
<text x="75.4" y="63.1">GND</text>
<text x="84.3" y="63.1">GND</text>
<text x="93.2" y="63.1">GND</text>
<text x="161.8" y="60.6">IO8</text>
<text x="161.8" y="63.1">IO9</text>
<text x="161.8" y="65.6">IO10</text>
<text x="181.6" y="60.6">IO38</text>
<text x="181.6" y="63.1">IO39</text>
<text x="181.6" y="65.6">IO40</text>
<text x="37.8" y="69.4">D-</text>
<text x="37.8" y="72">D-</text>
<text x="55.6" y="71.4" transform="rotate(-90 55.6 71.4)">D-</text>
<text x="64" y="69.4">GND</text>
<text x="161.8" y="68.2">IO11</text>
<text x="161.8" y="70.7">IO12</text>
<text x="181.6" y="68.2">IO41</text>
<text x="181.6" y="70.7">IO42</text>
<text x="37.8" y="74.5">D+</text>
<text x="37.8" y="77.1">D+</text>
<text x="61.5" y="77.2">GND</text>
<text x="106.8" y="75.3">10uF</text>
<text x="107.3" y="77.8">C13</text>
<text x="161.8" y="73.3">IO13</text>
<text x="161.8" y="75.8">IO14</text>
<text x="181.6" y="75.8">IO46</text>
<text x="181.6" y="73.3">IO45</text>
<text x="253.2" y="74.5">GND</text>
<text x="64" y="83.4">GND</text>
<text x="98.4" y="83.4">FB1</text>
<text x="114.3" y="82.7">GND</text>
<text x="129.3" y="80.4">2.2uF</text>
<text x="130.1" y="82.9">C14</text>
<text x="161.8" y="78.3">IO15</text>
<text x="161.8" y="80.9">IO16</text>
<text x="174.9" y="82" transform="rotate(-90 174.9 82)">GND</text>
<text x="181.6" y="78.3">IO47</text>
<text x="181.6" y="80.9">IO48</text>
<text x="25" y="87.9" transform="rotate(-90 25 87.9)">SHIELD</text>
<text x="32.6" y="87.9" transform="rotate(-90 32.6 87.9)">GND</text>
<text x="52.4" y="88.2">U2</text>
<text x="55.6" y="86.6" transform="rotate(-90 55.6 86.6)">D+</text>
<text x="94.8" y="86">FerriteBead</text>
<text x="112.3" y="87.2">TLV75533PDRV</text>
<text x="118" y="84.7">U8</text>
<text x="136.6" y="86.7">GND</text>
<text x="160.5" y="87.2">PWR_FLAG</text>
<text x="41.7" y="90.8">TPD2EUSB30A</text>
<text x="114.6" y="93.6">EN</text>
<text x="114.6" y="91">IN</text>
<text x="120.4" y="91">OUT</text>
<text x="172" y="93.6">GND</text>
<text x="100.6" y="96.1">PWR_FLAG</text>
<text x="120.2" y="97.5" transform="rotate(-90 120.2 97.5)">GND</text>
<text x="167.5" y="101.2">U9</text>
<text x="29.7" y="107.3">GND</text>
<text x="117.3" y="106.8">GND</text>
<text x="161" y="103.7">TPD1E05U06DPY</text>
<text x="172" y="112.6">GND</text>
<text x="219.8" y="111.6">0.1uF</text>
<text x="220.6" y="109.1">C23</text>
<text x="193" y="119.3">J2</text>
<text x="220.2" y="119">GND</text>
<text x="227.4" y="119.2">4.7uF</text>
<text x="228.2" y="116.7">C24</text>
<text x="127.4" y="124.3" transform="rotate(-90 127.4 124.3)">10uF</text>
<text x="129.9" y="123.9" transform="rotate(-90 129.9 123.9)">C22</text>
<text x="137.5" y="123.7" transform="rotate(-90 137.5 123.7)">1uF</text>
<text x="140.1" y="123.9" transform="rotate(-90 140.1 123.9)">C20</text>
<text x="170.2" y="124.1">L3</text>
<text x="193" y="121.8">Conn_Coaxial</text>
<text x="249.8" y="122.8">U10</text>
<text x="249.8" y="125.3">CR2013-MI2120</text>
<text x="44.7" y="130.4">SCL/SPI_SCK</text>
<text x="87.8" y="130.4">SDA/SPI_SDI</text>
<text x="127" y="130.1">GND</text>
<text x="137.2" y="130.1">GND</text>
<text x="147.2" y="127.4" transform="rotate(-90 147.2 127.4)">C19</text>
<text x="149.7" y="128.2" transform="rotate(-90 149.7 128.2)">0.1uF</text>
<text x="152.1" y="129.1">GND</text>
<text x="170.2" y="126.6">27nH</text>
<text x="187.2" y="130.4">GND</text>
<text x="227.8" y="126.6">GND</text>
<text x="230.6" y="130.4">SD_CS</text>
<text x="248.5" y="131.6" transform="rotate(-90 248.5 131.6)">VCC</text>
<text x="44.7" y="132.9">VDD</text>
<text x="44.7" y="135.5">NC</text>
<text x="97" y="132.9">INT</text>
<text x="97.3" y="135.5">NC</text>
<text x="151.6" y="136.8">RXD</text>
<text x="159.6" y="135.1" transform="rotate(-90 159.6 135.1)">VCC</text>
<text x="186.3" y="136.2">47pF</text>
<text x="187.3" y="134.2">C21</text>
<text x="230.6" y="132.9">SD_MOSI</text>
<text x="230.6" y="135.5">SD_MISO</text>
<text x="260.6" y="132.9">D/C</text>
<text x="262" y="135.5">CS</text>
<text x="31.9" y="142.9" transform="rotate(-90 31.9 142.9)">C18</text>
<text x="34.4" y="142.8" transform="rotate(-90 34.4 142.8)">1uF</text>
<text x="44.7" y="138">SPI_CS</text>
<text x="44.7" y="140.6">SPI_SDO</text>
<text x="44.7" y="143.1">NC</text>
<text x="94.3" y="138">VDDIO</text>
<text x="96" y="143.1">GND</text>
<text x="97.3" y="140.6">NC</text>
<text x="151.6" y="139.3">TXD</text>
<text x="162.2" y="138.1" transform="rotate(-90 162.2 138.1)">VCC_IO</text>
<text x="164.7" y="138.7" transform="rotate(-90 164.7 138.7)">V_BCKP</text>
<text x="168.9" y="141.8">LNA_EN</text>
<text x="169.8" y="138.5" transform="rotate(-90 169.8 138.5)">VCC_RF</text>
<text x="230.6" y="138">SD_SCK</text>
<text x="230.6" y="140.6">FLASH_CD</text>
<text x="259.9" y="138">MOSI</text>
<text x="259.9" y="140.6">MISO</text>
<text x="260.7" y="143.1">SCK</text>
<text x="28.7" y="148.9">GND</text>
<text x="44.7" y="145.6">NC</text>
<text x="44.7" y="148.2">NC</text>
<text x="96" y="148.2">GND</text>
<text x="96.2" y="145.6">CAP</text>
<text x="114.9" y="146.9">10uF</text>
<text x="115.4" y="149.5">C30</text>
<text x="151.6" y="144.4">SDA</text>
<text x="151.6" y="146.9">SCL</text>
<text x="170.6" y="146.9">RF_IN</text>
<text x="258.7" y="148.2">RESET</text>
<text x="261" y="145.6">LED</text>
<text x="120.4" y="152.2">GND</text>
<text x="151.6" y="152">EXTINT</text>
<text x="151.6" y="154.5">SAFEBOOT</text>
<text x="165.7" y="154.5">TIMEPULSE</text>
<text x="248.5" y="151.6" transform="rotate(-90 248.5 151.6)">GND</text>
<text x="151.6" y="157.1">RESET</text>
<text x="151.6" y="159.6">VIO_SEL</text>
<text x="164.7" y="160.8" transform="rotate(-90 164.7 160.8)">GND</text>
<text x="245.6" y="160.9">GND</text>
<text x="106.6" y="167.2">BME688</text>
<text x="109.1" y="164.7">U7</text>
<text x="131.6" y="167">0.1uF</text>
<text x="139.2" y="167.5">GND</text>
<text x="166" y="164.7">U5</text>
<text x="166" y="167.2">MAX-M10S</text>
<text x="132.4" y="169.5">C15</text>
<text x="161.8" y="169.8">GND</text>
<text x="135.2" y="178.2">C16</text>
<text x="135.3" y="175.6">1uF</text>
<text x="126.5" y="185.5">GND</text>
<text x="141.7" y="182">GND</text>
<text x="123.7" y="192.6">GND</text>
</g>
<g font-size="1" fill="#840000">
<text x="255" y="40" transform="rotate(-90 255 40)">9</text>
<text x="242.7" y="45.5">18</text>
<text x="242.7" y="42.9">19</text>
<text x="265.6" y="42.9">21</text>
<text x="242.7" y="53.1">15</text>
<text x="242.7" y="50.5">16</text>
<text x="242.7" y="48">17</text>
<text x="242.7" y="55.6">14</text>
<text x="243.2" y="58.2">6</text>
<text x="242.7" y="63.2">13</text>
<text x="243.2" y="60.7">7</text>
<text x="266.1" y="63.2">8</text>
<text x="255" y="67.9" transform="rotate(-90 255 67.9)">1</text>
<text x="122.6" y="171.2">6</text>
<text x="122.6" y="173.7">8</text>
<text x="97.2" y="178.8">2</text>
<text x="122.6" y="178.8">3</text>
<text x="97.2" y="181.4">4</text>
<text x="122.6" y="181.4">5</text>
<text x="122.6" y="186.4">1</text>
</g>
<g font-size="1" fill="#008484">
<text x="246.1" y="46.5">SCK</text>
<text x="246.1" y="43.9">NSS</text>
<text x="256" y="44.8" transform="rotate(-90 256 44.8)">VCC</text>
<text x="261.5" y="43.9">ANT</text>
<text x="246.1" y="51.5">MISO</text>
<text x="246.1" y="49">MOSI</text>
<text x="246.1" y="59.2">RXEN</text>
<text x="246.1" y="56.6">BUSY</text>
<text x="246.1" y="54.1">NRST</text>
<text x="246.1" y="61.7">TXEN</text>
<text x="246.1" y="64.2">DIO1</text>
<text x="256" y="65" transform="rotate(-90 256 65)">GND</text>
<text x="260.6" y="64.2">DIO2</text>
<text x="114.9" y="172.2">VDDIO</text>
<text x="101.3" y="179.8">CSB</text>
<text x="116.5" y="174.7">VDD</text>
<text x="116.9" y="179.8">SDI</text>
<text x="101.3" y="182.3">SCK</text>
<text x="116.3" y="182.3">SDO</text>
<text x="116.3" y="187.4">GND</text>
</g>
</svg>
